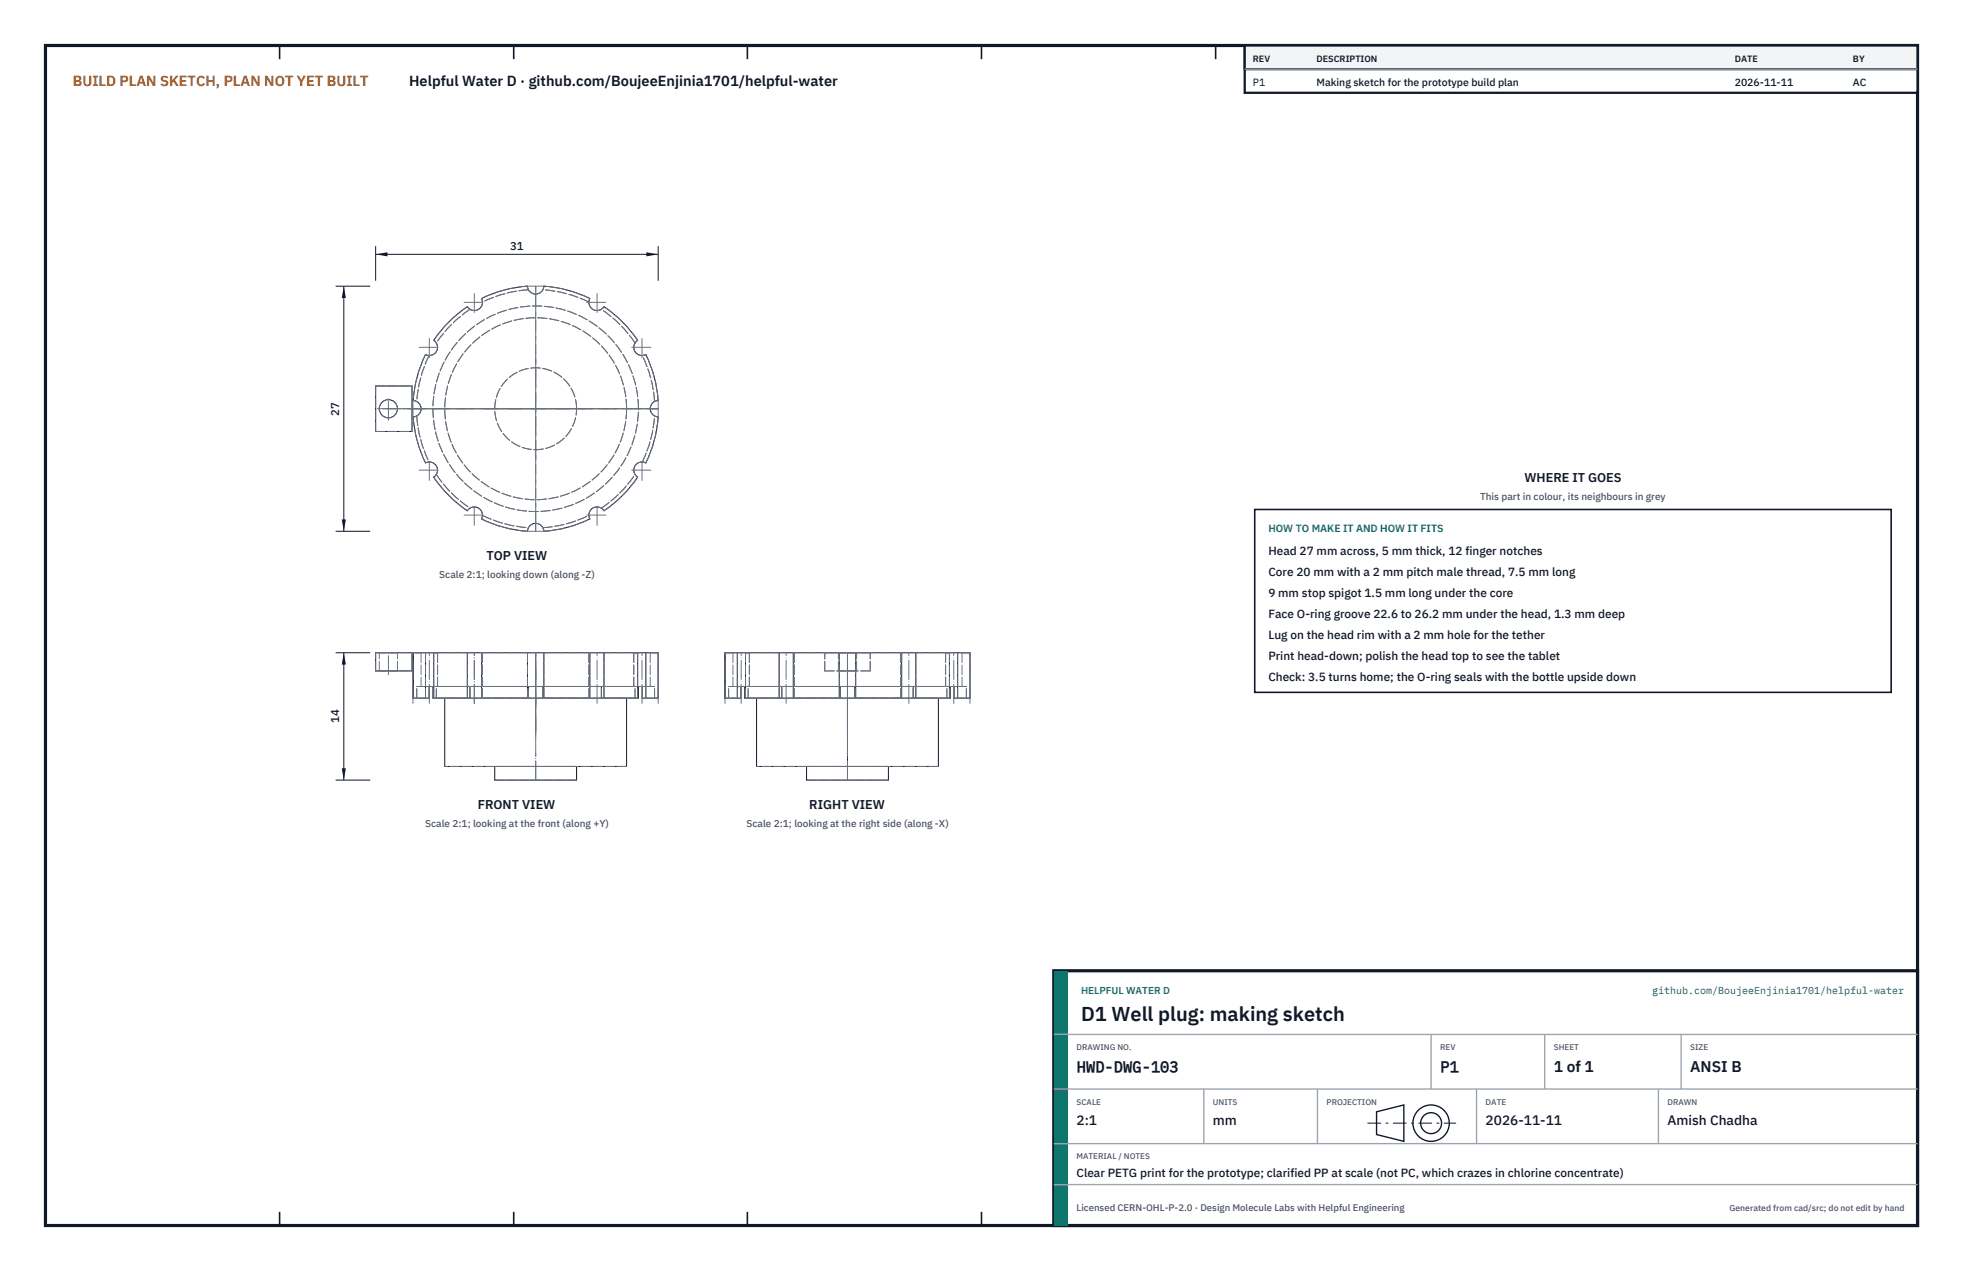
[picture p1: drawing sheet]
<svg xmlns="http://www.w3.org/2000/svg" width="432mm" height="279mm" viewBox="0 0 432 279" stroke-linecap="round" stroke-linejoin="round" font-family="sans-serif">
<path d="M10 10h411.8v259.4h-411.8z" fill="none" stroke="#111827" stroke-width=".7" stroke-linecap="butt"/>
<g fill="none" stroke="#111827" stroke-width=".35">
<path d="M61.5 10v3M113 10v3M164.4 10v3M215.9 10v3M267.4 10v3M318.9 10v3M370.3 10v3M61.5 266.4v3M113 266.4v3M164.4 266.4v3M215.9 266.4v3M267.4 266.4v3"/>
<path d="M318.9 266.4v3M370.3 266.4v3"/>
</g>
<g fill="none" stroke="#111727" stroke-width=".22">
<path d="M98.7 70.8l2.4-2.1 1.7-1.3a1.8 1.8 0 0 0 2.4 .6 1.8 1.8 0 0 0 .7-2.4 27 27 0 0 1 10.1-2.7 1.8 1.8 0 0 0 1.8 1.8 1.8 1.8 0 0 0 1.8-1.8 27 27 0 0 1 10.1 2.7 1.8 1.8 0 0 0 .7 2.4 1.8 1.8 0 0 0 2.5-.6 27 27 0 0 1 7.4 7.4 1.8 1.8 0 0 0-.6 2.5 1.8 1.8 0 0 0 2.4 .6 27 27 0 0 1 2.7 10.2 1.8 1.8 0 0 0-1.8 1.8 1.8 1.8 0 0 0 1.8 1.7 27 27 0 0 1-2.7 10.2 1.8 1.8 0 0 0-2.4 .6 1.8 1.8 0 0 0 .6 2.5 27 27 0 0 1-7.4 7.4 1.8 1.8 0 0 0-2.5-.6 1.8 1.8 0 0 0-.7 2.4 27 27 0 0 1-10.1 2.7 1.8 1.8 0 0 0-1.8-1.8 1.8 1.8 0 0 0-1.8 1.8 27 27 0 0 1-10.1-2.7 1.8 1.8 0 0 0-.7-2.4 1.8 1.8 0 0 0-2.4 .6 27 27 0 0 1-7.4-7.4 1.8 1.8 0 0 0 .6-2.5 1.8 1.8 0 0 0-2.4-.6 27 27 0 0 1-2.7-10.2 1.8 1.8 0 0 0 1.7-1.7 1.8 1.8 0 0 0-1.7-1.8 27 27 0 0 1 2.7-10.2 1.8 1.8 0 0 0 2.4-.6 1.8 1.8 0 0 0-.6-2.5l1.2-1.7zM82.6 84.9h8v10h-8zM82.6 143.5h8v4h-8zM93.6 143.5h1.8M93.6 143.5h-2.7v10h2.7M93.6 143.5v10M95.2 150.9v2.6h.2M95.4 150.9h-1v2.6h-.8M95.4 143.5h7.4M95.4 153.5h7.4M95.4 143.5v10M97.8 153.5v15h40v-15"/>
<path d="M102.8 150.9h3.1h-2.5v2.6M102.8 153.5h.6M102.8 143.5h3.1M102.8 143.5v10M103.4 153.5h2.5M105.9 143.5h10.1M105.9 153.5h10.1M105.9 143.5v10M116 153.5h.2M116 143.5h3.6M116 143.5v10M116.2 150.9h3.2"/>
<path d="M116.2 153.5h3.2M116.2 150.9v2.6M119.4 153.5h.2M119.4 150.9v2.6M119.6 143.5h10.1M119.6 153.5h10.1M119.6 143.5v10M129.7 153.5h2.6M129.7 143.5h3.2M129.7 143.5v10M132.3 153.5h.6M132.9 150.9h-3.2h2.6v2.6"/>
<path d="M132.9 143.5h7.4M132.9 153.5h7.4M132.9 143.5v10M140.3 143.5h1.8M140.3 143.5v10M140.4 150.9v2.6h-.1M141.3 150.9v2.6h.8M142.1 143.5h2.7v10h-2.7M142.1 143.5v10M162.2 143.5h1.8M162.2 143.5h-2.7v10h2.7M162.2 143.5v10"/>
<path d="M163.8 150.9v2.6h.2M164 150.9h-1v2.6h-.8M164 143.5h7.4M164 153.5h7.4M164 143.5v10M166.4 153.5v15h40v-15M171.4 153.5h.6M171.4 143.5h3.1M171.4 143.5v10M172 150.9h2.5zM172 153.5h2.5M172 150.9v2.6"/>
<path d="M174.5 153.5h10.1M174.5 143.5h10.1M174.5 143.5v10M184.6 153.5h.2M184.6 143.5h3.6M184.6 143.5v10M184.8 150.9h3.2M184.8 153.5h3.2M184.8 150.9v2.6M186.4 153.5v15M188 153.5h.2M188 150.9v2.6"/>
<path d="M188.2 143.5h10.1M188.2 153.5h10.1M188.2 143.5v10M198.3 150.9h2.6zM198.3 153.5h2.6M198.3 143.5h3.1M198.3 143.5v10M200.9 153.5h.5M200.9 150.9v2.6M201.4 153.5h7.5M201.4 143.5h7.5M201.4 143.5v10"/>
<path d="M208.9 143.5h1.8M208.9 143.5v10M209 150.9v2.6h-.1M209.9 150.9v2.6h.8M210.7 143.5h2.7v10h-2.7M210.7 143.5v10M108.8 168.5v3h18v-3M177.4 168.5v3h7.4h10.6v-3"/>
<circle cx="85.4" cy="89.9" r="2"/>
</g>
<g fill="none" stroke="#6a7180" stroke-width=".22" stroke-dasharray="2.1 .5">
<path d="M93.6 77.9l.8 .2M93.6 77.9a27 27 0 0 0-2.7 10.2M94.4 78.1a26.2 26.2 0 0 0-2.7 10.2M94.4 78.1a1.8 1.8 0 0 0 1.6-2.7M96 75.4l-.6-.6M102.8 67.4l.6 .6M102.8 67.4a27 27 0 0 0-7.4 7.4M103.4 68a26.2 26.2 0 0 0-7.4 7.4M103.4 68a1.8 1.8 0 0 0 2.7-1.6M106.1 66.4l-.2-.8M116 62.9l.2 .8M116 62.9a27 27 0 0 0-10.1 2.7"/>
<path d="M116.2 63.7a26.2 26.2 0 0 0-10.1 2.7M116.2 63.7a1.8 1.8 0 0 0 3.2 0M119.4 63.7l.2-.8M129.5 66.4a26.2 26.2 0 0 0-10.1-2.7M129.5 66.4a1.8 1.8 0 0 0 2.8 1.6M129.7 65.6l-.2 .8M129.7 65.6a27 27 0 0 0-10.1-2.7M132.3 68l.6-.6M139.7 75.4a26.2 26.2 0 0 0-7.4-7.4M139.7 75.4a1.8 1.8 0 0 0 1.6 2.7M140.3 74.8l-.6 .6M140.3 74.8a27 27 0 0 0-7.4-7.4"/>
<path d="M141.3 78.1l.8-.2M82.6 94.9v-10M82.6 94.9h8M82.6 84.9h8M90.6 94.9v-10M90.9 91.6l.8-.2M90.9 91.6a27 27 0 0 0 2.7 10.2M91.7 91.4a26.2 26.2 0 0 0 2.7 10.2M91.7 91.4a1.8 1.8 0 0 0 0-3.1M91.7 88.3l-.8-.2M144 91.4l.8 .2M144 88.3a1.8 1.8 0 0 0 0 3.1"/>
<path d="M144 88.3a26.2 26.2 0 0 0-2.7-10.2M144.8 88.1a27 27 0 0 0-2.7-10.2M144.8 88.1l-.8 .2M94.4 101.6l-.8 .2M95.4 104.9l.6-.6M95.4 104.9a27 27 0 0 0 7.4 7.4M96 104.3a26.2 26.2 0 0 0 7.4 7.4M96 104.3a1.8 1.8 0 0 0-1.6-2.7M103.4 111.7l-.6 .6M105.9 114.1l.2-.8M105.9 114.1a27 27 0 0 0 10.1 2.7M106.1 113.3a26.2 26.2 0 0 0 10.1 2.7"/>
<path d="M106.1 113.3a1.8 1.8 0 0 0-2.7-1.6M116.2 116l-.2 .8M119.4 116a26.2 26.2 0 0 0 10.1-2.7M119.4 116a1.8 1.8 0 0 0-3.2 0M119.6 116.8l-.2-.8M119.6 116.8a27 27 0 0 0 10.1-2.7M129.5 113.3l.2 .8M132.3 111.7a26.2 26.2 0 0 0 7.4-7.4M132.3 111.7a1.8 1.8 0 0 0-2.8 1.6M132.9 112.3l-.6-.6M132.9 112.3a27 27 0 0 0 7.4-7.4M139.7 104.3l.6 .6"/>
<path d="M141.3 101.6a26.2 26.2 0 0 0 2.7-10.2M141.3 101.6a1.8 1.8 0 0 0-1.6 2.7M142.1 101.8l-.8-.2M142.1 101.8a27 27 0 0 0 2.7-10.2M82.6 147.5v-4M82.6 143.5h8M82.6 147.5h8M83.4 143.5h4M83.4 147.5h4M83.4 147.5v-4M87.4 143.5h-4M87.4 147.5h-4"/>
<path d="M87.4 147.5v-4M90.6 147.5v-4M90.9 143.5h1.7M90.9 153.5h.8M91.7 150.9h2.7M91.7 150.9h.9M91.7 153.5h-.8M91.7 153.5v-2.6M91.7 153.5h2.7M92.6 150.9h-.9M92.6 143.5h-1.7M92.6 150.9v-7.4"/>
<path d="M93.6 143.5h2.6M93.6 153.5h.8M93.6 153.5v-10M93.6 143.5h-2.7M93.6 153.5h-2.7M94.4 150.9h-2.7M94.4 150.9h1.8M94.4 153.5v-2.6M94.4 153.5h-2.7M95.2 150.9h7.6M95.4 153.5h8M95.4 153.5v-10"/>
<path d="M95.4 143.5h.8M95.4 153.5h.6M96 150.9h7.4M96 150.9h.2M96 153.5h-.6M96 153.5v-2.6M96 153.5h7.4M96.2 150.9h-.8M96.2 150.9h-.2M96.2 143.5h-.8M96.2 150.9v-7.4M97.8 153.5h40"/>
<path d="M102.8 143.5h3.3M102.8 153.5h.6M102.8 153.5v-10M102.8 143.5h-7.4M102.8 153.5h-7.4M103.4 150.9h-7.4M103.4 150.9h2.7M103.4 153.5v-2.6M103.4 153.5h-7.4M105.9 150.9h10.3M105.9 153.5h10.3M105.9 153.5v-10"/>
<path d="M105.9 143.5h.2M105.9 153.5h.2M106.1 150.9h10.1M106.1 150.9h.1M106.1 150.9h-.2M106.1 153.5h-.2M106.1 153.5v-2.6M106.1 143.5h-.2M106.1 153.5h10.1M106.1 150.9v-7.4M116 143.5h3.6M116 153.5h.2"/>
<path d="M116 153.5v-10M116 143.5h-10.1M116 153.5h-10.1M116.2 150.9h-10.1M116.2 150.9h3.2M116.2 153.5v-2.6M116.2 153.5h-10.1M119.4 150.9h10.1M119.4 150.9h10.3M119.4 153.5h10.3M119.4 153.5h.2M119.4 153.5v-2.6"/>
<path d="M119.4 153.5h10.1M119.6 153.5v-10M129.5 150.9h.1M129.5 150.9h2.8M129.5 143.5h3.4M129.5 143.5h.2M129.5 150.9v-7.4M129.5 150.9h-10.1M129.5 153.5v-2.6M129.5 153.5h-10.1M129.5 153.5h.2M129.7 150.9h-.2"/>
<path d="M129.7 143.5h-.2M129.7 153.5h-.2M129.7 153.5v-10M129.7 143.5h-10.1M129.7 153.5h-10.1M132.3 150.9h7.4M132.3 153.5h8M132.3 153.5v-2.6M132.3 153.5h.6M132.3 153.5h7.4M132.9 150.9h7.5M132.9 153.5v-10"/>
<path d="M137.8 153.5h-40M139.4 150.9h.3M139.4 150.9h1.9M139.4 143.5h.9M139.4 143.5h2.7M139.4 150.9v-7.4M139.7 150.9h-7.4M139.7 150.9h-.3M139.7 153.5v-2.6M139.7 153.5h-7.4M139.7 153.5h.6M140.3 153.5h-.6"/>
<path d="M140.3 153.5h-7.4M140.3 143.5h-7.4M140.3 153.5v-10M140.3 143.5h-.9M140.4 150.9h-45.2M140.4 153.5h-45.2M141.3 153.5v-2.6M141.3 150.9h2.7M141.3 150.9h-1.9M141.3 153.5h2.7M141.3 153.5h.8M142.1 153.5v-10"/>
<path d="M143 143.5h1.8M143 150.9h1M143 150.9v-7.4M144 153.5h.8M144 153.5v-2.6M144 150.9h-1M144 150.9h-2.7M144 153.5h-2.7M144.8 143.5h-2.7M144.8 153.5h-2.7M144.8 153.5v-10M144.8 143.5h-1.8"/>
<path d="M144.8 153.5h-.8M159.5 143.5h1.7M159.5 153.5h.8M160.3 150.9h2.7M160.3 150.9h.9M160.3 153.5h-.8M160.3 153.5v-2.6M160.3 153.5h2.7M161.2 150.9h-.9M161.2 143.5h-1.7M161.2 150.9v-7.4M162.2 143.5h2.6"/>
<path d="M162.2 153.5h.8M162.2 153.5v-10M162.2 143.5h-2.7M162.2 153.5h-2.7M163 150.9h-2.7M163 150.9h1.8M163 153.5v-2.6M163 153.5h-2.7M163.8 150.9h8.2M164 153.5h8M164 153.5v-10M164 143.5h.8"/>
<path d="M164 153.5h.6M164.6 150.9h7.4M164.6 150.9h.2M164.6 153.5h-.6M164.6 153.5v-2.6M164.6 153.5h7.4M164.8 150.9h-.8M164.8 150.9h-.2M164.8 143.5h-.8M164.8 150.9v-7.4M166.4 153.5h20M171.4 143.5h3.3"/>
<path d="M171.4 153.5h.6M171.4 153.5v-10M171.4 143.5h-7.4M171.4 153.5h-7.4M172 150.9h-7.4M172 150.9h2.7M172 153.5v-2.6M172 153.5h-7.4M174.5 150.9h10.3M174.5 153.5h10.3M174.5 153.5v-10M174.5 143.5h.2"/>
<path d="M174.5 153.5h.2M174.7 150.9h10.1M174.7 150.9h.1M174.7 153.5h-.2M174.7 153.5v-2.6M174.7 153.5h10.1M174.7 150.9h-.2M174.7 143.5h-.2M174.7 150.9v-7.4M181.4 147.5v-4M181.4 143.5h10M181.4 147.5h10"/>
<path d="M184.4 143.5h2M184.4 147.5h2M184.4 147.5v-4M184.6 143.5h3.6M184.6 153.5h.2M184.6 153.5v-10M184.6 143.5h-10.1M184.6 153.5h-10.1M184.8 150.9h-10.1M184.8 150.9h3.2M184.8 153.5v-2.6M184.8 153.5h-10.1"/>
<path d="M186.4 153.5h20M186.4 143.5h2M186.4 147.5h2M188 150.9h10.1M188 153.5h10.1M188 150.9h10.3M188 153.5h10.3M188 153.5h.2M188 153.5v-2.6M188.2 153.5v-10M188.4 143.5h-4M188.4 147.5h-4"/>
<path d="M188.4 147.5v-4M191.4 147.5v-4M198.1 150.9h2.8M198.1 150.9h.1M198.1 143.5h3.3M198.1 143.5h.2M198.1 150.9v-7.4M198.1 153.5v-2.6M198.1 150.9h-10.1M198.1 153.5h-10.1M198.1 153.5h.2M198.3 150.9h-.2"/>
<path d="M198.3 143.5h-.2M198.3 153.5h-.2M198.3 153.5v-10M198.3 143.5h-10.1M198.3 153.5h-10.1M200.9 150.9h7.4M200.9 150.9h8.1M200.9 153.5h8M200.9 153.5h7.4M200.9 153.5h.5M200.9 153.5v-2.6M201.4 153.5v-10"/>
<path d="M206.4 153.5h-40M208 150.9h1.9M208 150.9h.3M208 143.5h.9M208 143.5h2.7M208 150.9v-7.4M208.3 150.9h-7.4M208.3 150.9h-.3M208.3 153.5v-2.6M208.3 153.5h.6M208.3 153.5h-7.4M208.9 143.5h-.9"/>
<path d="M208.9 153.5h-.6M208.9 153.5v-10M208.9 143.5h-7.5M208.9 153.5h-7.5M209 150.9h-45.2M209 153.5h-45.2M209.9 150.9h2.7M209.9 150.9h-1.9M209.9 153.5h2.7M209.9 153.5h.8M209.9 153.5v-2.6M210.7 153.5v-10"/>
<path d="M211.6 150.9h1M211.6 143.5h1.8M211.6 150.9v-7.4M212.6 150.9h-2.7M212.6 150.9h-1M212.6 153.5h.8M212.6 153.5v-2.6M212.6 153.5h-2.7M213.4 143.5h-1.8M213.4 153.5h-.8M213.4 153.5v-10M213.4 143.5h-2.7"/>
<path d="M213.4 153.5h-2.7M108.8 168.5h18M126.8 168.5h-18M126.8 171.5h-18M137.8 168.5h-40M177.4 168.5h9M186.4 168.5h9M195.4 168.5h-18M195.4 171.5h-18M206.4 168.5h-40"/>
<circle cx="85.4" cy="89.9" r="2"/>
<circle cx="117.8" cy="89.9" r="20"/>
<circle cx="117.8" cy="89.8" r="22.6"/>
<circle cx="117.8" cy="89.9" r="9"/>
</g>
<g fill="none" stroke="#6a7180" stroke-width=".22" stroke-dasharray="4.2 .5 0 .5">
<path d="M92.2 76.4h4.5M94.4 78.6v-4.5M102.1 66.5h4.5M104.3 68.7v-4.5M115.6 62.9h4.5M117.8 65.1v-2.2M129.1 66.5h4.5M131.3 68.7v-4.5M139 76.4h4.5M141.2 78.6v-4.5M82.9 89.9h5M84.1 89.9h60.7"/>
<path d="M85.1 89.9h59.7M85.4 92.4v-5.1M88.6 89.9h4.5M89.6 89.9h55.2M90.8 92.1v-4.5M92.8 89.9h50M106.6 89.9h22.5M142.6 89.9h2.2M144.8 92.1v-4.5M92.2 103.4h4.5M94.4 105.6v-4.5M102.1 113.2h4.5"/>
<path d="M104.3 115.5v-4.5M115.6 116.8h4.5M117.8 116.8v-2.2M117.8 116.8v-53.9M117.8 114.8v-49.9M117.8 101.1v-22.5M129.1 113.2h4.5M131.3 115.5v-4.5M139 103.4h4.5M141.2 105.6v-4.5M85.4 148.3v-4.8M90.8 154.6v-11.1"/>
<path d="M94.4 154.6v-11.1M104.3 154.6v-11.1M117.8 154.6v-11.1M131.3 154.6v-11.1M141.2 154.6v-11.1M144.8 154.6v-11.1M159.5 154.6v-11.1M163 154.6v-11.1M172.9 154.6v-11.1M186.4 154.6v-11.1M186.4 148.3v-4.8M199.9 154.6v-11.1"/>
<path d="M209.8 154.6v-11.1M213.4 154.6v-11.1M117.8 171.5v-5.9M117.8 171.5v-24.9M117.8 162.2v-18.7M117.8 161.5v-18M117.8 160.4v-16.4M186.4 171.5v-5.9M186.4 171.5v-24.9M186.4 162.2v-18.7M186.4 161.5v-18M186.4 160.4v-16.4"/>
</g>
<path d="M82.6 54.1v7.6M82.6 55.9h62.2M144.8 54.1v7.6" fill="none" stroke="#111827" stroke-width=".22"/>
<path d="M82.6 55.9l2.6-.4v.9zM142.2 55.5v.9l2.6-.5z" fill="#111827"/>
<path d="M73.8 62.9h7.6M75.6 62.9v53.9M73.8 116.8h7.6" fill="none" stroke="#111827" stroke-width=".22"/>
<path d="M75.6 62.9l-.4 2.6h.9zM75.2 114.2h.9l-.5 2.6z" fill="#111827"/>
<path d="M73.8 143.5h7.6M75.6 143.5v28M73.8 171.5h7.6" fill="none" stroke="#111827" stroke-width=".22"/>
<path d="M75.6 143.5l-.4 2.6h.9zM75.2 168.9h.9l-.5 2.6z" fill="#111827"/>
<path d="M276 112h140v40.2h-140z" fill="#fff" stroke="#111827" stroke-width=".35"/>
<path d="M273.8 10h148v10.4h-148z" fill="#fff" stroke="#111827" stroke-width=".5"/>
<path d="M273.8 10h148v5.2h-148z" fill="#f3f4f6" stroke="#111827" stroke-width=".5"/>
<path d="M273.8 15.2h148" fill="none" stroke="#9ca3af" stroke-width=".3"/>
<path d="M231.8 213.4h190v56h-190z" fill="#fff" stroke="#111827" stroke-width=".7" stroke-linecap="butt"/>
<path d="M231.8 213.4h3v56h-3z" fill="#0f766e"/>
<path d="M231.8 227.4h190M231.8 239.4h190M264.8 239.4v12M289.8 239.4v12M314.8 227.4v12M324.8 239.4v12M339.8 227.4v12M364.8 239.4v12M369.8 227.4v12M231.8 251.4h190M231.8 260.4h190" fill="none" stroke="#9ca3af" stroke-width=".3"/>
<g fill="none" stroke="#111827" stroke-width=".3">
<path d="M302.8 244.4l6-1.5v8l-6-1.5z"/>
<circle cx="314.8" cy="246.9" r="4"/>
<circle cx="314.8" cy="246.9" r="2.3"/>
</g>
<path d="M300.8 246.9h19.5" fill="none" stroke="#111827" stroke-width=".22" stroke-dasharray="3 1 .6 1" stroke-linecap="butt"/>
<text font-size="4.4" fill="#111827" x="237.8" y="224.4">D1 Well plug: making sketch</text>
<g font-size="3.4" fill="#111827">
<text x="236.8" y="235.6">HWD-DWG-103</text>
<text x="316.8" y="235.6">P1</text>
<text x="341.8" y="235.6">1 of 1</text>
<text x="371.8" y="235.6">ANSI B</text>
</g>
<text font-size="3.2" fill="#b45309" x="16" y="19">BUILD PLAN SKETCH, PLAN NOT YET BUILT</text>
<text font-size="3.2" fill="#111827" x="90" y="19">Helpful Water D · github.com/BoujeeEnjinia1701/helpful-water</text>
<g font-size="3" fill="#111827">
<text x="236.8" y="247.2">2:1</text>
<text x="266.8" y="247.2">mm</text>
<text x="326.8" y="247.2">2026-11-11</text>
<text x="366.8" y="247.2">Amish Chadha</text>
</g>
<g font-size="2.8" fill="#111827">
<text x="335.3" y="106">WHERE IT GOES</text>
<text x="107" y="123.1">TOP VIEW</text>
<text x="105.1" y="177.8">FRONT VIEW</text>
<text x="178" y="177.8">RIGHT VIEW</text>
</g>
<g font-size="2.6" fill="#111827">
<text x="279" y="122">Head 27 mm across, 5 mm thick, 12 finger notches</text>
<text x="279" y="126.6">Core 20 mm with a 2 mm pitch male thread, 7.5 mm long</text>
<text x="279" y="131.2">9 mm stop spigot 1.5 mm long under the core</text>
<text x="279" y="135.8">Face O-ring groove 22.6 to 26.2 mm under the head, 1.3 mm deep</text>
<text x="279" y="140.4">Lug on the head rim with a 2 mm hole for the tether</text>
<text x="279" y="145">Print head-down; polish the head top to see the tablet</text>
<text x="279" y="149.6">Check: 3.5 turns home; the O-ring seals with the bottle upside down</text>
<text x="236.8" y="258.8">Clear PETG print for the prototype; clarified PP at scale (not PC, which crazes in chlorine concentrate)</text>
</g>
<g font-size="2.5" fill="#111827">
<text x="112.2" y="54.9">31</text>
<text x="74.6" y="91.3" transform="rotate(-90 74.6 91.3)">27</text>
<text x="74.6" y="159" transform="rotate(-90 74.6 159)">14</text>
</g>
<g font-size="2.3" fill="#111827">
<text x="275.6" y="18.8">P1</text>
<text x="289.6" y="18.8">Making sketch for the prototype build plan</text>
<text x="381.6" y="18.8">2026-11-11</text>
<text x="407.6" y="18.8">AC</text>
</g>
<text font-size="2.3" fill="#0f766e" x="279" y="117">HOW TO MAKE IT AND HOW IT FITS</text>
<g font-size="2.2" fill="#4b5563">
<text x="325.6" y="110">This part in colour, its neighbours in grey</text>
<text x="96.6" y="127.1">Scale 2:1; looking down (along -Z)</text>
<text x="93.5" y="181.8">Scale 2:1; looking at the front (along +Y)</text>
<text x="164.2" y="181.8">Scale 2:1; looking at the right side (along -X)</text>
</g>
<g font-size="2.2" fill="#0f766e">
<text x="237.8" y="218.4">HELPFUL WATER D</text>
<text x="363.4" y="218.4">github.com/BoujeeEnjinia1701/helpful-water</text>
</g>
<text font-size="2.1" fill="#4b5563" x="236.8" y="266.2">Licensed CERN-OHL-P-2.0 · Design Molecule Labs with Helpful Engineering</text>
<g font-size="2" fill="#111827">
<text x="275.6" y="13.6">REV</text>
<text x="289.6" y="13.6">DESCRIPTION</text>
<text x="381.6" y="13.6">DATE</text>
<text x="407.6" y="13.6">BY</text>
</g>
<text font-size="1.9" fill="#4b5563" x="380.4" y="266.2">Generated from cad/src; do not edit by hand</text>
<g font-size="1.8" fill="#4b5563">
<text x="236.8" y="230.8">DRAWING NO.</text>
<text x="316.8" y="230.8">REV</text>
<text x="341.8" y="230.8">SHEET</text>
<text x="371.8" y="230.8">SIZE</text>
<text x="236.8" y="242.8">SCALE</text>
<text x="266.8" y="242.8">UNITS</text>
<text x="291.8" y="242.8">PROJECTION</text>
<text x="326.8" y="242.8">DATE</text>
<text x="366.8" y="242.8">DRAWN</text>
<text x="236.8" y="254.8">MATERIAL / NOTES</text>
</g>
</svg>
